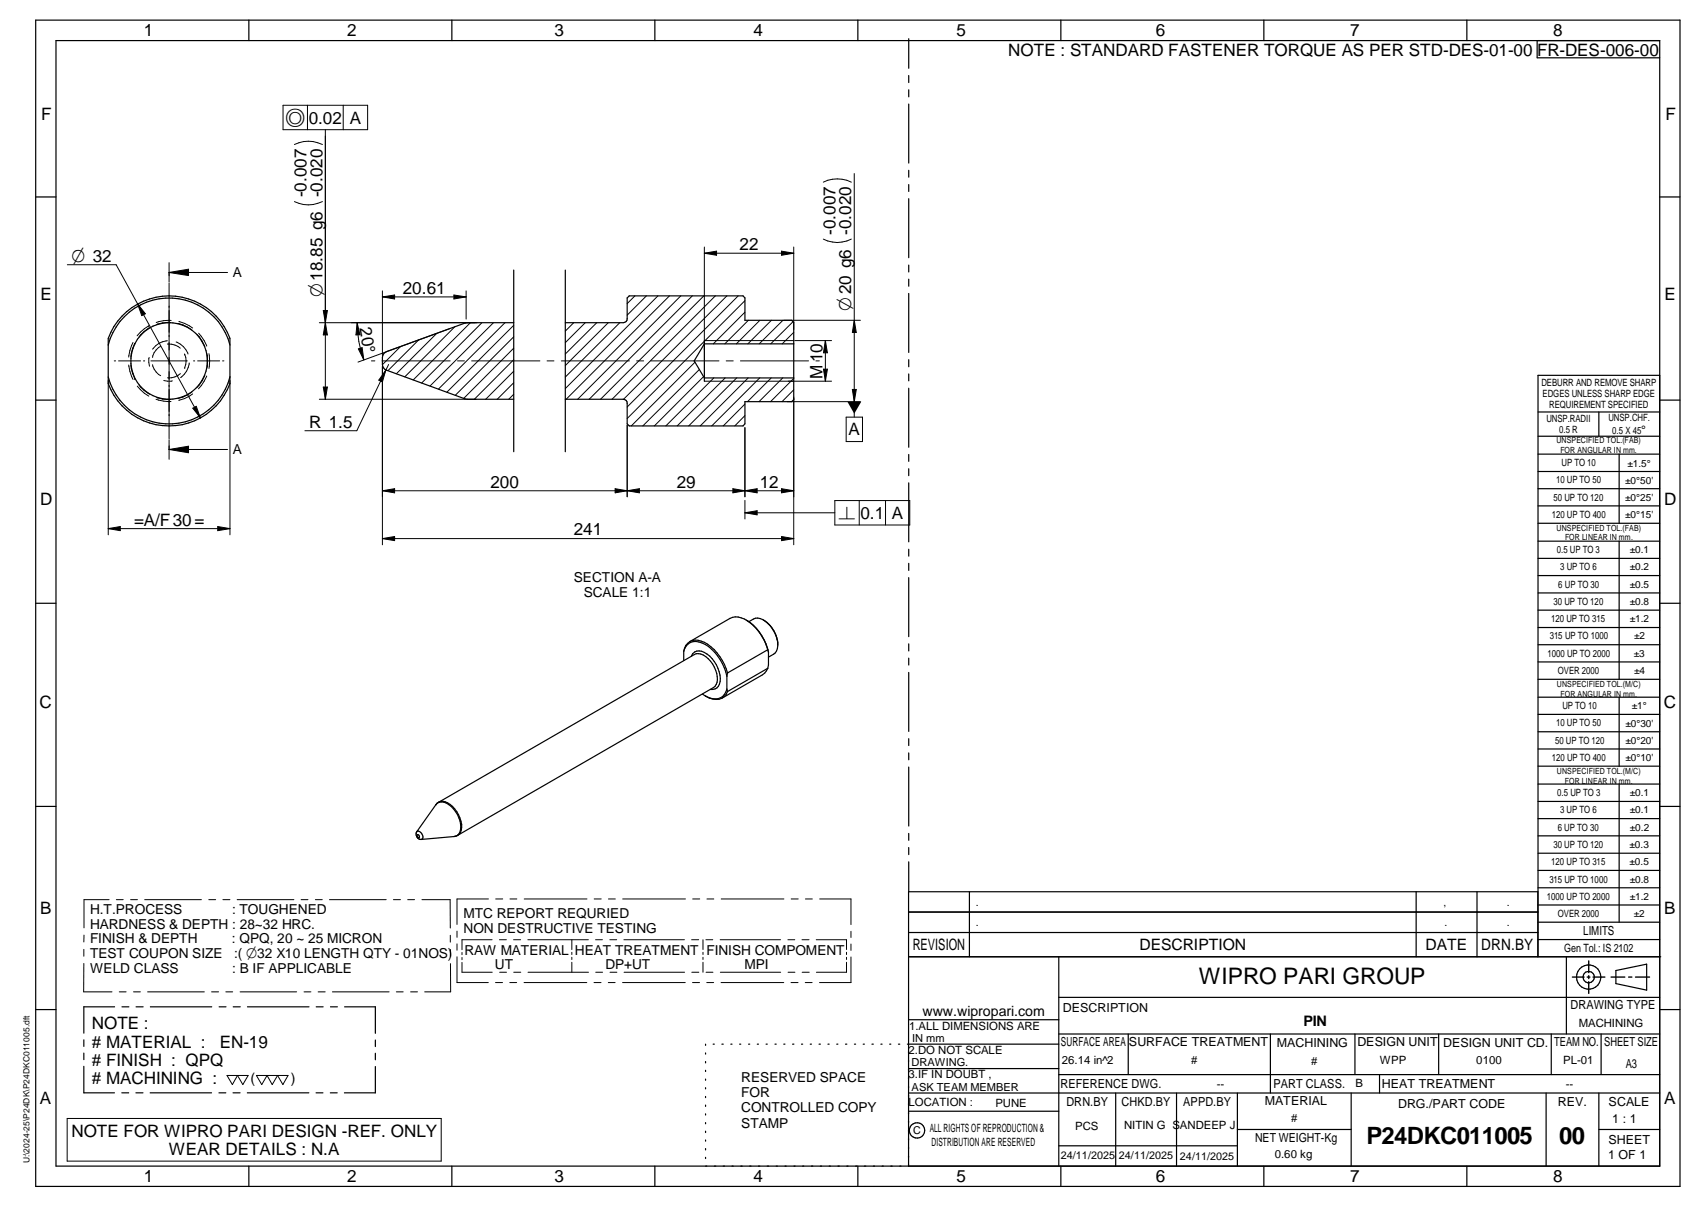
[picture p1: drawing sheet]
<svg xmlns="http://www.w3.org/2000/svg" width="420mm" height="297mm" viewBox="0 0 420 297" stroke-linecap="round" stroke-linejoin="round" font-family="sans-serif">
<g fill="none" stroke="#000" stroke-width=".3">
<path d="M8.8 5h405v287h-405zM13.8 10h395v277h-395zM61.3 5v5M111.3 5v5M161.3 5v5M211.3 5v5M223.8 9.5v7.3M223.8 18.6v1.7M261.3 5v5M311.3 5v5M361.3 5v5M378.6 10v4.2h30.2"/>
<path d="M223.8 22.1v1.7M223.8 25.6v14.5M8.8 48.5h5M223.8 41.9v1.7M223.8 45.4v1.7M223.8 48.9v14.5M408.8 48.5h5M126.5 79.4l-12 .1-19.3 7a1.57 1.57 0 0 0-1 1.5v1.7a1.57 1.57 0 0 0 1 1.4l19.3 7.1 12 .1M126.5 66.5v44.7M139.2 79.4h14.3a.94 .94 0 0 0 1-1v-5.1l.5-.5h28l.5 .5v5.5h11.5l.5 .5v19l-.5 .5h-11.5v5.5l-.5 .5h-28l-.5-.5v-5a.94 .94 0 0 0-1-1h-14.3M139.2 66.5v44.7M223.8 65.2v1.7"/>
<path d="M223.8 68.7v1.7M223.8 72.2v14.5M8.8 98.5h5M26.7 84.9a15.5 15.5 0 0 1 14.9-11.6 15.5 15.5 0 0 1 15 11.6M26.7 84.9v-1.6a16 16 0 0 1 14.9-10.5 16 16 0 0 1 15 10.5v9.5M26.7 84.9v9.5a16 16 0 0 0 14.9 10.4 16 16 0 0 0 15-10.4v-1.6M26.7 92.8a15.5 15.5 0 0 0 14.9 11.5 15.5 15.5 0 0 0 15-11.5M173.5 83.8v10M195.5 84.6h-22l-2.5 4.2 2.5 4.2h22M223.8 88.5v1.8M223.8 92v1.7M223.8 95.5v14.6"/>
<path d="M408.8 92.4h-30v143.1M408.8 98.5h5M223.8 111.8v1.7M223.8 115.4v1.7M223.8 118.8v14.5M378.8 101.4h30M378.8 107.4h30M378.8 111.8h30M378.8 116h30M393.8 101.4v6M398.8 111.8v17M223.8 135.2v1.7"/>
<path d="M223.8 138.6v1.8M378.8 120.3h30M378.8 124.5h30M378.8 128.8h30M378.8 133.2h30M378.8 137.4h30M398.8 133.2v34M8.8 148.5h5M169.9 157.9a3.1 3.1 0 0 0-1.5 2.4M169.9 157.9a4.5 4.5 0 0 1 5.2 1.3 13 13 0 0 1 4.1 6.4M169.9 157.9l9.9-5.7a4.6 4.6 0 0 1 5 1 13.8 13.8 0 0 1 4.3 6.7M183.8 152.6l.2 .1"/>
<path d="M184.2 152.9l.8 .6M184.4 153a3.1 3.1 0 0 1 4.7 .5 6.7 6.7 0 0 1 2.2 6.7l-.8 .8-1.2 .7M185.5 153.9a12.9 12.9 0 0 1 3.8 6.6M188 152.6a7.3 7.3 0 0 1 3.5 5.9M189.1 159.9l.2 .6M189.1 159.9l-9.9 5.7M223.8 142.2v14.5M223.8 158.5v1.7M378.8 141.6h30M378.8 145.9h30M378.8 150.2h30M378.8 154.4h30"/>
<path d="M378.8 158.7h30M408.8 148.5h5M168.4 160.3a3 3 0 0 1 4.5-2.1 11.8 11.8 0 0 1 6.1 8.2M168.4 160.3v2.3M170.3 161.5a2.08 2.08 0 0 1 3.2-.9 7.5 7.5 0 0 1 3.7 7.7 1.9 1.9 0 0 1-2.2 1.4M179 169.6a3 3 0 0 1-4.4 2.1l-1.6-.9M179 166.4v3.2M179 169.6l.2 .6M179.2 165.6l-.2 .8M179.2 170.2a3.1 3.1 0 0 1-4.5 1.6l-1-.5M189.1 164.5l-.8 1.2-.5 .4-9.9 5.7M189.1 164.5l-9.9 5.7"/>
<path d="M189.3 160.5v3.2l-.2 .8M223.8 162v1.7M223.8 165.5v14.5M378.8 162.9h30M378.8 167.2h30M378.8 171.6h30M378.8 175.8h30M398.8 171.6v17M8.8 198.5h5M108 197.4l63-36.3a2.95 2.95 0 0 1 3.4 1 7 7 0 0 1 2.2 5.8l-.5 1-.4 .3-63 36.4a3 3 0 0 0 .8-3.5 6.6 6.6 0 0 0-4.5-4.9zM108.1 197.4l-.8 .7M223.8 181.8v1.7"/>
<path d="M223.8 185.3v1.7M223.8 188.8v14.5M378.8 180.1h30M378.8 184.3h30M378.8 188.6h30M378.8 193h30M378.8 197.2h30M398.8 193v33.9M408.8 198.5h5M102.6 204.7a1.28 1.28 0 0 0 1.1 1.9M102.6 204.7l4.7-6.7a2.16 2.16 0 0 1 3.2 0 6.6 6.6 0 0 1 2.7 6.9l-.6 .8-.8 .2M102.6 204.7l.2-.1a1.37 1.37 0 0 1 1.2 1.9l-.3 .1"/>
<path d="M102.8 205.4a.5 .5 0 0 1 .4 .2 .5 .5 0 0 1 0 .6l-.3-.2zM111.8 205.9l-8.1 .7M112.7 205.6l-.9 .3M223.8 205.1v1.7M223.8 208.6v1.7M223.8 212.1v7.2M238.7 219.5v16M348.8 219.5v16M363.8 219.5v16M378.8 201.5h30M378.8 205.7h30M378.8 210h30"/>
<path d="M378.8 214.2h30M378.8 218.5h30M223.8 235.5h185.2M223.8 229.5h154.9M223.8 224.5h154.9M260.8 235.5v51.5M378.7 235.5v-16h-154.9v67.5M378.8 222.7h30M378.8 226.9h30M378.8 231.2h30M385.8 235.5v19M398 238.8l7.5-1.5v6.4l-7.5-1.6z"/>
<path d="M8.8 248.5h5M20.6 255.9v1.6M20.6 259.2v1.6M28.2 247.8h-7.6v6.5M30 247.8h1.7M33.5 247.8h1.8M37 247.8h15.1M54 247.8h1.7M57.4 247.8h1.8M60.9 247.8h15.2M77.9 247.8h1.7M81.4 247.8h1.7"/>
<path d="M84.9 247.8h7.5v6.5M92.4 255.9v1.7M92.4 259.2v1.6M173.8 257v.3M173.8 259.1v.3M175.6 257h.3M177.8 257h.3M180 257h.3M182.1 257h.3M184.4 257h.2M186.5 257h.3M188.7 257h.3"/>
<path d="M190.9 257h.3M193 257h.3M195.2 257h.3M197.4 257h.3M199.5 257h.3M201.7 257h.3M203.9 257h.3M206.1 257h.3M208.2 257h.4M210.4 257h.3M212.6 257h.3M214.7 257h.4"/>
<path d="M216.9 257h.3M219.1 257h.3M221.3 257h.3M223.8 251h37M260.8 257h-37.3M260.8 245.4h148M260.8 254.5h148M277.9 254.5v10M312.9 254.5v14.5M333.7 254.5v10M354.3 254.5v10M382 254.5v10"/>
<path d="M394.3 254.5v10M408.8 248.5h5M20.6 262.4v6.5h7.6M30 268.9h1.7M33.5 268.9h1.7M37 268.9h15.1M53.9 268.9h1.7M57.4 268.9h1.7M60.9 268.9h15.2M77.8 268.9h1.7M81.4 268.9h1.6M92.4 262.5v6.4h-7.6"/>
<path d="M173.8 261.2v.4M173.8 263.4v.3M173.8 265.6v.3M173.8 267.7v.3M173.8 269.8v.3M173.8 271.9v.4M173.8 274.1v.3M173.8 276.3v.3M173.8 278.4v.3M223.8 263h37M223.8 273.5h37M260.8 264.5h148"/>
<path d="M274.8 269v18M289.8 269v18M304.7 278h28.1M304.7 269v18M332.8 269v18M339.8 264.5v4.5M380.8 269v18M393.8 269v18M393.8 278h15M408.8 269h-185M61.3 287v5M111.3 287v5"/>
<path d="M161.3 287v5M173.8 280.5v.3M173.8 282.7v.3M173.8 284.8v.3M211.3 287v5M260.8 282h43.9M261.3 287v5M311.3 287v5M361.3 287v5"/>
<circle cx="41.6" cy="88.8" r="9.4"/>
<circle cx="391.3" cy="240.5" r="2.99"/>
<circle cx="391.3" cy="240.5" r="1.4"/>
<circle cx="225.9" cy="278.2" r="1.89"/>
</g>
<g fill="none" stroke="#000" stroke-width=".25">
<path d="M69.7 25.9h20.8v6h-20.8zM72.5 35.6a7.8 7.8 0 0 1 6.9 0M75.7 25.9v6M80.1 31.9v66.4M84.5 25.9v6M72.5 49.6a7.8 7.8 0 0 0 6.9 0M202.8 44.8a7.8 7.8 0 0 1 6.9 0M209.7 58.8a7.5 7.5 0 0 1-6.9 0M210.4 42.7v60M16.6 65.2h12l20.7 37.6M33.9 74.8l1.9 2.4-.9 .5zM41.6 64.6v4.8"/>
<path d="M41.6 67.1h14.4M41.6 67.1l4.8-.8v1.5zM41.6 69.7v38.3M42.1 79.4a7.8 7.8 0 0 0-3.5 .5M42.2 78.9a8.5 8.5 0 0 0-3.7 .5M43.9 79.6l1.2 .4 2 1.1M44.1 79.1a9.5 9.5 0 0 1 3.3 1.6M79.6 76.4l1 6h-1l1-6zM88 79.4a26.5 26.5 0 0 0 1.6 9.2M88 79.4l.6 3h-.9zM94.2 71.6v15.9M94.2 73.1h20.6"/>
<path d="M94.2 73.1l3-.5v1zM111.8 72.6l3 .5-3 .5zM114.8 71.6v6.9M115.9 79.4l-14.1 14.1M117.5 79.4h-38.9M118.7 79.4l-14.9 14.9M121.5 79.4l-15.6 15.6M124.4 79.4l-16.4 16.4M141.3 79.4l-2.1 2.1M144.1 79.4l-4.9 4.9M147 79.4l-7.8 7.7M149.8 79.4l-10.6 10.6"/>
<path d="M152.6 79.4l-13.4 13.4M156.4 72.8l-1.9 1.9M159.2 72.8l-4.7 4.8M162 72.8l-22.8 22.8M164.9 72.8l-25.5 25.5M167.7 72.8l-25.4 25.5M170.5 72.8l-25.4 25.5M173.3 72.8l-25.4 25.5M173.5 60.8v25.3M173.5 62.3l3-.5v1zM173.5 62.3h22M176.2 72.8l-25.5 25.5"/>
<path d="M179 72.8l-25.4 25.5M181.8 72.8l-27.3 27.4M183.5 74l-29 29M183.5 76.8l-7.8 7.8M184.3 78.8l-5.8 5.8M187.1 78.8l-5.8 5.8M190 78.8l-5.8 5.8M192.5 61.8l3 .5-3 .5zM192.8 78.8l-5.8 5.8M193 78.8h18.9M195.3 79.2l-5.5 5.4M195.5 60.8v20.3"/>
<path d="M210.4 78.8l.5 3h-1zM26.7 93.6v38M28.1 88.8h.4M29.2 88.8h5.4M31.7 89.8l.3 1.6 .8 2M32.2 89.8l.5 2.1 .5 1.2M32.8 84.3l-.8 1.9-.3 1.7M33.2 84.5l-.5 1.2-.5 2.2M33.2 93.2h.1M33.2 84.5h.1M33.8 95l1.7 1.8 1.1 .7M34.2 94.7a7.9 7.9 0 0 0 2.7 2.3"/>
<path d="M35.3 88.8h.3M36.6 80.2l-1.1 .7-1.7 1.7M36.6 80.2h.1M36.7 88l-.1 1.2 .2 .9M36.9 80.6a8.3 8.3 0 0 0-2.7 2.4M37.2 88.8h8.9M37.6 89.7a3.8 3.8 0 0 0 2 2.8M38.4 98.3l1.9 .4 1.8 .1M38.6 97.8a7.6 7.6 0 0 0 3.5 .5M39.5 85.3a3.8 3.8 0 0 0-1.9 2.7M40.3 93.6l1 .2 1.1-.1M41.2 84.7a4.4 4.4 0 0 1 3.2 1"/>
<path d="M41.2 83.9a4.9 4.9 0 0 0-3.6 2M43.4 84.2a4.9 4.9 0 0 1 2.9 2.9M44.4 91.9a4.1 4.1 0 0 1-3.1 1.1M45.5 87.1h.1M45.5 90.5h.1M45.5 87.2a4.2 4.2 0 0 1 0 3.3M46.6 89.3a4.9 4.9 0 0 1-2.1 3.6M47.1 96.6l-2 1.1-1.2 .3M47.4 96.9a8.1 8.1 0 0 1-3.4 1.6M47.7 88.8h.3M48.5 82.3l1.3 1.7 .7 1.3M48.7 88.8h5.4"/>
<path d="M48.9 82a9.4 9.4 0 0 1 2 3.2M50.5 92.4l-.7 1.3-1.3 1.6M50.9 92.5l-.6 1.3-1.4 1.9M51 87l.1 1.8-.1 1.8M51.5 87l.1 1.8-.1 1.9M54.8 88.8h.3M56.6 93.6v38M78.6 98.3h38.7M79.6 95.2h1l-.5 3.1zM88.3 85.9l.9-.3 .4 3zM91.5 88.8h.8M94.1 88.8h16.8"/>
<path d="M94.2 90.1v44M95 91.1l-.8 2.9-.9-.4zM95.7 89.7l-7.8 16.3h-12.8M98.7 85.3l-4.5 4.4M103.1 83.7l-7.6 7.5M107.6 82l-10 10M110.7 80.9l-22.5 8.2M112 80.4l-12.3 12.4M112.7 88.8h1.7M116.2 88.8h16.8M126.5 80.1l-16.4 16.4M126.5 82.9l-14.4 14.4"/>
<path d="M126.5 85.7l-12.3 12.3M126.5 88.5l-9.7 9.8M126.5 91.4l-6.9 6.9M126.5 94.2l-4 4.1M126.5 97l-1.2 1.3M134.7 88.8h1.7M138.2 88.8h16.8M156.8 88.8h1.7M160.3 88.8h16.8M171.1 89.2l-15.6 15.6M172.2 90.9l-13.9 13.9M173.3 92.7l-12.1 12.1"/>
<path d="M173.5 83.8h22M175.8 93l-11.8 11.8M178.6 93l-11.8 11.8M178.8 88.8h1.8M181.4 93l-11.8 11.8M182.4 88.8h16.7M183.5 99.4l-5.4 5.4M184.3 93l-11.8 11.8M187.1 93l-11.8 11.8M189.9 93l-5.8 5.8M192.8 93l-5.9 5.8M193.9 98.8h18"/>
<path d="M195.5 95.9l-2.9 2.9M195.5 93.1l-5.7 5.7M195.5 97.7v36.4M195.5 81.8l-2.9 2.8M195.7 83.8h9.1M200.9 88.8h.9M202.8 90.8h1l-.5 3zM203.3 83.8v10M203.3 83.8l.5 3h-1zM204.8 93.8h-31.3M209.9 95.8h1l-.5 3zM41.6 108.2v4.8"/>
<path d="M41.6 110.6l4.8-.8v1.6zM41.6 110.6h14.4M47.5 100.5l.8-.5 1 2.8zM154.5 104.6v17.7M183.5 105.2v17.1M183.5 102.3l-2.5 2.5M208.4 102.7h4v6h-4zM26.7 130.1h29.9M26.7 130.1l2.9-.5v1zM53.6 129.6l3 .5-3 .5zM94.2 132.5h101.3M94.2 120.8h101.3"/>
<path d="M94.2 132.5l3-.5v1.1zM94.2 120.8l3-.5v1zM151.5 120.3v1l6-1v1zM180.5 120.3v1l6-1v1zM183.5 123.1v4.6M183.5 126.2h22.1M183.5 126.2l3-.5v1zM192.5 132l3 .5-3 .6zM192.5 120.3l3 .5-3 .5zM205.6 123.2h18.5v6h-18.5zM211.6 123.2v6M218.1 123.2v6"/>
<path d="M20.6 233.6v1.7M20.6 237.1v7h7M20.7 230.1l-.1 1.7M26.9 221.4h-6.2v6.9M28.6 221.4h1.7M32.2 221.4h1.7M35.6 221.4h14M51.4 221.4h1.7M54.9 221.4h1.7M58.4 221.4h14M74.2 221.4h1.7M77.7 221.4h1.7"/>
<path d="M81.1 221.4h14M96.9 221.4h1.7M100.4 221.4h1.7M103.9 221.4h7v7M110.9 230.2v1.7M110.9 237.2l.1 6.9h-6.4M110.9 233.7v1.7M112.6 229.2v1.5M112.6 232.3v1.5M112.6 235.5v6.3h7.7M113.8 236.9v2.4h7.4M113.8 234.4v.5"/>
<path d="M113.8 235.6v.6M120.3 221.2h-7.7v6.3M121.2 231.3h-7.4v2.4M122.1 221.2h1.7M123 231.3h1.7M123.1 239.3h1.6M125.6 221.2h1.7M126.5 231.3h1.7M126.5 239.3h1.8M129.1 221.2h15.5M130 231.3h14.9M130 239.3h14.9"/>
<path d="M140.8 231.3v2.4M140.8 234.4v.5M140.8 235.6v.5M140.8 236.8v2.5M146.3 221.2h1.8M146.7 231.3h1.7M146.7 239.3h1.7M149.8 221.2h1.7M150.2 231.3h1.7M150.2 239.3h1.7M153.4 221.2h15.4M153.7 231.3h14.9"/>
<path d="M153.7 239.3h14.9M170.3 231.3h1.8M170.4 239.3h1.7M170.6 221.2h1.7M173.1 231.3v2.4M173.1 234.4v.5M173.1 235.6v.5M173.1 236.8v2.5M173.9 231.3h1.6M173.9 239.3h1.7M174.1 221.2h1.7M177.4 231.3h14.8"/>
<path d="M177.4 239.3h14.9M177.6 221.2h15.5M194 231.3h1.7M194.1 239.3h1.7M194.8 221.2h1.8M197.5 231.3h1.8M197.6 239.3h1.7M198.4 221.2h1.7M201 231.3h7.5v2.4M201.9 221.2h7.7v6.3M208.5 234.4v.5M208.5 235.6v.5"/>
<path d="M208.5 236.8v2.5h-7.4M209.6 229.2v1.5M209.6 232.3v1.6M209.6 235.5v6.3h-7.8M29.4 244.1h1.7M32.9 244.1h1.7M36.4 244.1h13.9M52.1 244.1h1.7M55.6 244.1h1.7M59.1 244.1h14M74.9 244.1h1.7M78.3 244.1h1.8"/>
<path d="M81.9 244.1h13.9M97.6 244.1h1.7M101.1 244.1h1.7M122 241.8h1.8M125.5 241.8h1.7M129.1 241.8h15.4M146.3 241.8h1.7M149.8 241.8h1.7M153.3 241.8h15.5M170.5 241.8h1.8M174.1 241.8h1.7M177.6 241.8h15.4"/>
<path d="M194.8 241.8h1.7M198.3 241.8h1.7M16.5 275.3h92.2v10.5h-92.2zM55.9 264.7h5.2l-1.3 2.2-1.3-2.2-1.3 2.2zM63.2 264.7h7.7l-1.2 2.2-1.3-2.2-1.4 2.2-1.2-2.2-1.3 2.2z"/>
</g>
<path d="M391.3 236.5v2.9M387.3 240.5h2.8M390.9 240.5h.7M391.3 240.1v.7M391.3 241.6v2.9M392.3 240.5h3M396.8 240.5h3.4M401.1 240.5h.8M402.8 240.5h3.5" fill="none" stroke="#000" stroke-width=".34"/>
<g fill="#000">
<path d="M33.9 74.8l1.9 2.4-.9 .5zM41.6 67.1l4.8-.8v1.5zM79.6 76.4h1l-.5 3zM94.2 73.1l3-.5v1zM111.8 72.6l3 .5-3 .5zM173.5 62.3l3-.5v1zM192.5 61.8l3 .5-3 .5zM47.5 100.5l.8-.5 1 2.8zM79.6 95.2h1l-.5 3.1zM80.1 79.4l.5 3h-1zM88 79.4l.6 3h-.9zM88.3 85.9l.9-.3 .4 3z"/>
<path d="M95 91.1l-.8 2.9-.9-.4zM202.8 90.8h1l-.5 3zM203.3 83.8l.5 3h-1zM209.9 95.8h1l-.5 3zM210.4 78.8l.5 3h-1zM208.7 98.8h3.4l-1.7 3zM41.6 110.6l4.8-.8v1.6zM26.7 130.1l2.9-.5v1zM53.6 129.6l3 .5-3 .5zM94.2 132.5l3-.5v1.1zM94.2 120.8l3-.5v1zM151.5 120.3l3 .5-3 .5z"/>
<path d="M154.5 120.8l3-.5v1zM180.5 120.3l3 .5-3 .5zM183.5 120.8l3-.5v1zM183.5 126.2l3-.5v1zM192.5 132l3 .5-3 .6zM192.5 120.3l3 .5-3 .5z"/>
</g>
<g font-size="5.9">
<text x="336.5" y="281.6">P24DKC011005</text>
<text x="384" y="281.6">00</text>
</g>
<text font-size="5.6" x="295.3" y="242.2">WIPRO PARI GROUP</text>
<g font-size="4.6">
<text x="70.3" y="30.4">a</text>
<text x="17.6" y="64.4">O 32</text>
<text x="79.4" y="73.1" transform="rotate(-90 79.4 73.1)">O18.85 g6</text>
<text x="209.7" y="76.5" transform="rotate(-90 209.7 76.5)">O20 g6</text>
<text x="206.5" y="127.7">n</text>
</g>
<g font-size="4.2">
<text x="35.4" y="9">1</text>
<text x="85.5" y="8.9">2</text>
<text x="136.6" y="9">3</text>
<text x="185.6" y="9">4</text>
<text x="235.6" y="9">5</text>
<text x="284.6" y="8.8">6</text>
<text x="332.6" y="9">7</text>
<text x="382.6" y="9">8</text>
<text x="248.3" y="13.8">NOTE : STANDARD FASTENER TORQUE AS PER STD-DES-01-00 FR-DES-006-00</text>
<text x="10.1" y="29.6">F</text>
<text x="410.2" y="29.6">F</text>
<text x="76" y="30.4">0.02 A</text>
<text x="75.5" y="48.6" transform="rotate(-90 75.5 48.6)">-0.007</text>
<text x="79.4" y="48.6" transform="rotate(-90 79.4 48.6)">-0.020</text>
<text x="205.8" y="57.8" transform="rotate(-90 205.8 57.8)">-0.007</text>
<text x="209.7" y="57.8" transform="rotate(-90 209.7 57.8)">-0.020</text>
<text x="182.1" y="61.6">22</text>
<text x="9.9" y="73.9">E</text>
<text x="99.2" y="72.3">20.61</text>
<text x="409.9" y="73.9">E</text>
<text x="88.5" y="80.8" transform="rotate(80 88.5 80.8)">20°</text>
<text x="202.6" y="93.2" transform="rotate(-90 202.6 93.2)">M10</text>
<text x="76.1" y="105.2">R 1.5</text>
<text x="209" y="107.1">A</text>
<text x="9.9" y="124.2">D</text>
<text x="120.8" y="120">200</text>
<text x="166.7" y="120">29</text>
<text x="187.1" y="120">12</text>
<text x="409.9" y="124.2">D</text>
<text x="33" y="129.3">=A/F30=</text>
<text x="141.3" y="131.8">241</text>
<text x="211.9" y="127.7">0.1 A</text>
<text x="9.7" y="174.3">C</text>
<text x="409.7" y="174.3">C</text>
<text x="9.9" y="225">B</text>
<text x="409.8" y="225">B</text>
<text x="22.6" y="253.3">NOTE :</text>
<text x="22.6" y="257.8"># MATERIAL :</text>
<text x="54.2" y="257.8">EN-19</text>
<text x="22.6" y="262.3"># FINISH : QPQ</text>
<text x="22.6" y="266.8"># MACHINING :</text>
<text x="9.8" y="271.7">A</text>
<text x="409.8" y="271.7">A</text>
<text x="17.6" y="279.7">NOTE FOR WIPRO PARI DESIGN -REF. ONLY</text>
<text x="41.6" y="284.2">WEAR DETAILS : N.A</text>
<text x="35.4" y="291">1</text>
<text x="85.5" y="290.9">2</text>
<text x="136.6" y="291">3</text>
<text x="185.6" y="291">4</text>
<text x="235.6" y="291">5</text>
<text x="284.6" y="290.8">6</text>
<text x="332.6" y="291">7</text>
<text x="382.6" y="291">8</text>
</g>
<g font-size="3.9">
<text x="224.8" y="233.8">REVISION</text>
<text x="280.7" y="233.8">DESCRIPTION</text>
<text x="351.1" y="233.8">DATE</text>
<text x="364.8" y="233.8">DRN.BY</text>
</g>
<text font-size="3.6" x="321" y="252.6">PIN</text>
<g font-size="3.5">
<text x="227.2" y="250">www.wipropari.com</text>
<text x="61.7" y="266.6">(</text>
<text x="71.6" y="266.6">)</text>
</g>
<g font-size="3.4">
<text x="57.3" y="68.2">A</text>
<text x="57.3" y="111.8">A</text>
<text x="141.3" y="143.3">SECTION A-A</text>
<text x="143.8" y="146.9">SCALE 1:1</text>
<text x="22.2" y="225">H.T.PROCESS</text>
<text x="57.1" y="225">: TOUGHENED</text>
<text x="114.2" y="225.9">MTC REPORT REQURIED</text>
<text x="22.2" y="228.6">HARDNESS &amp; DEPTH : 28~32 HRC.</text>
<text x="22.2" y="232.2">FINISH &amp; DEPTH</text>
<text x="57.1" y="232.2">: QPQ, 20 ~ 25 MICRON</text>
<text x="114.2" y="229.5">NON DESTRUCTIVE TESTING</text>
<text x="22.2" y="235.8">TEST COUPON SIZE</text>
<text x="22.2" y="239.4">WELD CLASS</text>
<text x="57.2" y="239.4">: B IF APPLICABLE</text>
<text x="57.6" y="235.8">:( O32 X10 LENGTH QTY - 01NOS)</text>
<text x="114.4" y="234.9">RAW MATERIAL HEAT TREATMENT FINISH COMPOMENT</text>
<text x="121.9" y="238.5">UT</text>
<text x="149.1" y="238.5">DP+UT</text>
<text x="183.4" y="238.5">MPI</text>
<text x="182.6" y="266.2">RESERVED SPACE</text>
<text x="182.6" y="270">FOR</text>
<text x="182.6" y="273.7">CONTROLLED COPY</text>
<text x="182.6" y="277.5">STAMP</text>
</g>
<g font-size="3.1">
<text x="389.9" y="230.2">LIMITS</text>
<text x="261.8" y="249">DESCRIPTION</text>
<text x="386.8" y="248.4">DRAWING TYPE</text>
<text x="261.3" y="257.5">SURFACE AREA</text>
<text x="278" y="257.5">SURFACE TREATMENT</text>
<text x="314.5" y="257.6">MACHINING</text>
<text x="334.3" y="257.5">DESIGN UNIT</text>
<text x="355.4" y="257.6">DESIGN UNIT CD.</text>
<text x="382.8" y="257.3">TEAM NO.</text>
<text x="395.1" y="257.4">SHEET SIZE</text>
<text x="400.4" y="262.8">A3</text>
<text x="261.2" y="267.8">REFERENCE DWG.</text>
<text x="313.6" y="267.7">PART CLASS.</text>
<text x="340.3" y="267.7">HEAT TREATMENT</text>
<text x="262.6" y="272.2">DRN.BY</text>
<text x="276.2" y="272.1">CHKD.BY</text>
<text x="291.4" y="272.2">APPD.BY</text>
<text x="311.5" y="272">MATERIAL</text>
<text x="344.3" y="272.6">DRG./PART CODE</text>
<text x="383.7" y="272.2">REV.</text>
<text x="396.2" y="272.3">SCALE</text>
<text x="309.1" y="280.9">NET WEIGHT-Kg</text>
<text x="396.1" y="281.4">SHEET</text>
<text x="397.1" y="276.4">1 : 1</text>
<text x="396.1" y="285.3">1 OF 1</text>
</g>
<text font-size="3" x="404.2" y="106.8">°</text>
<g font-size="2.8">
<text x="385.2" y="234.4">Gen Tol.: IS 2102</text>
<text x="223.9" y="253.4">1.ALL DIMENSIONS ARE</text>
<text x="388.8" y="252.7">MACHINING</text>
<text x="223.8" y="259.3">2.DO NOT SCALE</text>
<text x="261.5" y="261.9">26.14 in^2</text>
<text x="293.4" y="261.9">#</text>
<text x="322.9" y="262">#</text>
<text x="339.8" y="262">WPP</text>
<text x="363.6" y="261.8">0100</text>
<text x="385" y="261.8">PL-01</text>
<text x="223.8" y="265.4">3.IF IN DOUBT ,</text>
<text x="299.7" y="267.7">--</text>
<text x="333.8" y="267.5">B</text>
<text x="385.6" y="267.6">--</text>
<text x="223.8" y="272.2">LOCATION :</text>
<text x="245.1" y="272.4">PUNE</text>
<text x="229" y="278.7">ALL RIGHTS OF REPRODUCTION &amp;</text>
<text x="264.8" y="278">PCS</text>
<text x="276.8" y="277.7">NITIN G SANDEEP J</text>
<text x="318" y="276">#</text>
<text x="229.4" y="282.1">DISTRIBUTION ARE RESERVED</text>
<text x="314" y="285">0.60 kg</text>
</g>
<g font-size="2.7">
<text x="224.7" y="256.4">IN mm</text>
<text x="224.5" y="262.4">DRAWING.</text>
<text x="224.5" y="268.4">ASK TEAM MEMBER</text>
<text x="224.9" y="279.2">C</text>
<text x="261.3" y="285.2">24/11/2025</text>
<text x="275.6" y="285.2">24/11/2025</text>
<text x="290.6" y="285.4">24/11/2025</text>
</g>
<g font-size="2.5">
<text x="379.6" y="95">DEBURR AND REMOVE SHARP</text>
<text x="379.9" y="97.7">EDGES UNLESS SHARP EDGE</text>
<text x="381.5" y="100.5">REQUIREMENT SPECIFIED</text>
<text x="380.9" y="103.8">UNSP.RADII</text>
<text x="384" y="106.6">0.5 R</text>
<text x="396.1" y="103.6">UNSP.CHF.</text>
<text x="397.1" y="106.8">0.5 X 45</text>
<text x="383.2" y="119">10 UP TO 50</text>
<text x="384.6" y="114.7">UP TO 10</text>
<text x="400.3" y="119">±0°50'</text>
<text x="400.8" y="114.8">±1.5°</text>
<text x="382.6" y="123.2">50 UP TO 120</text>
<text x="400.3" y="123.2">±0°25'</text>
<text x="382.2" y="127.4">120 UP TO 400</text>
<text x="400.3" y="127.4">±0°15'</text>
<text x="383.4" y="136.1">0.5 UP TO 3</text>
<text x="401.4" y="136.1">±0.1</text>
<text x="384.2" y="140.4">3 UP TO 6</text>
<text x="401.4" y="140.3">±0.2</text>
<text x="382.6" y="148.8">30 UP TO 120</text>
<text x="383.8" y="144.6">6 UP TO 30</text>
<text x="401.4" y="148.9">±0.8</text>
<text x="401.4" y="144.7">±0.5</text>
<text x="382" y="153.1">120 UP TO 315</text>
<text x="401.4" y="153.1">±1.2</text>
<text x="381.2" y="161.6">1000 UP TO 2000</text>
<text x="381.7" y="157.4">315 UP TO 1000</text>
<text x="402.4" y="161.6">±3</text>
<text x="402.5" y="157.4">±2</text>
<text x="383.7" y="165.9">OVER 2000</text>
<text x="402.5" y="165.9">±4</text>
<text x="383.2" y="178.8">10 UP TO 50</text>
<text x="384.8" y="174.5">UP TO 10</text>
<text x="400.3" y="178.8">±0°30'</text>
<text x="401.9" y="174.6">±1°</text>
<text x="383" y="183">50 UP TO 120</text>
<text x="400.3" y="183.1">±0°20'</text>
<text x="382.2" y="187.3">120 UP TO 400</text>
<text x="400.3" y="187.3">±0°10'</text>
<text x="383.5" y="195.9">0.5 UP TO 3</text>
<text x="401.4" y="196">±0.1</text>
<text x="384.2" y="200.1">3 UP TO 6</text>
<text x="401.4" y="200.2">±0.1</text>
<text x="382.6" y="208.7">30 UP TO 120</text>
<text x="383.7" y="204.4">6 UP TO 30</text>
<text x="401.4" y="208.7">±0.3</text>
<text x="401.4" y="204.4">±0.2</text>
<text x="382" y="213">120 UP TO 315</text>
<text x="401.4" y="212.9">±0.5</text>
<text x="381" y="221.4">1000 UP TO 2000</text>
<text x="381.6" y="217.2">315 UP TO 1000</text>
<text x="401.4" y="221.4">±1.2</text>
<text x="401.4" y="217.2">±0.8</text>
<text x="240.4" y="222.8">.</text>
<text x="240.4" y="228">.</text>
<text x="355.5" y="223">,</text>
<text x="355.7" y="228">.</text>
<text x="371.1" y="227.8">.</text>
<text x="371.1" y="222.9">.</text>
<text x="383.7" y="225.7">OVER 2000</text>
<text x="402.4" y="225.7">±2</text>
</g>
<g font-size="2.1">
<text x="383.3" y="109.1">UNSPECIFIED TOL.(FAB)</text>
<text x="384.3" y="111.4">FOR ANGULAR IN mm.</text>
<text x="383.4" y="130.6">UNSPECIFIED TOL.(FAB)</text>
<text x="385.4" y="133">FOR LINEAR IN mm.</text>
<text x="383.4" y="169">UNSPECIFIED TOL.(M/C)</text>
<text x="384.3" y="171.4">FOR ANGULAR IN mm.</text>
<text x="383.4" y="190.5">UNSPECIFIED TOL.(M/C)</text>
<text x="385.4" y="192.8">FOR LINEAR IN mm.</text>
<text x="7.2" y="286.3" transform="rotate(-90 7.2 286.3)">U:\2024-25\P24DK\P24DKC011005.dft</text>
</g>
</svg>
